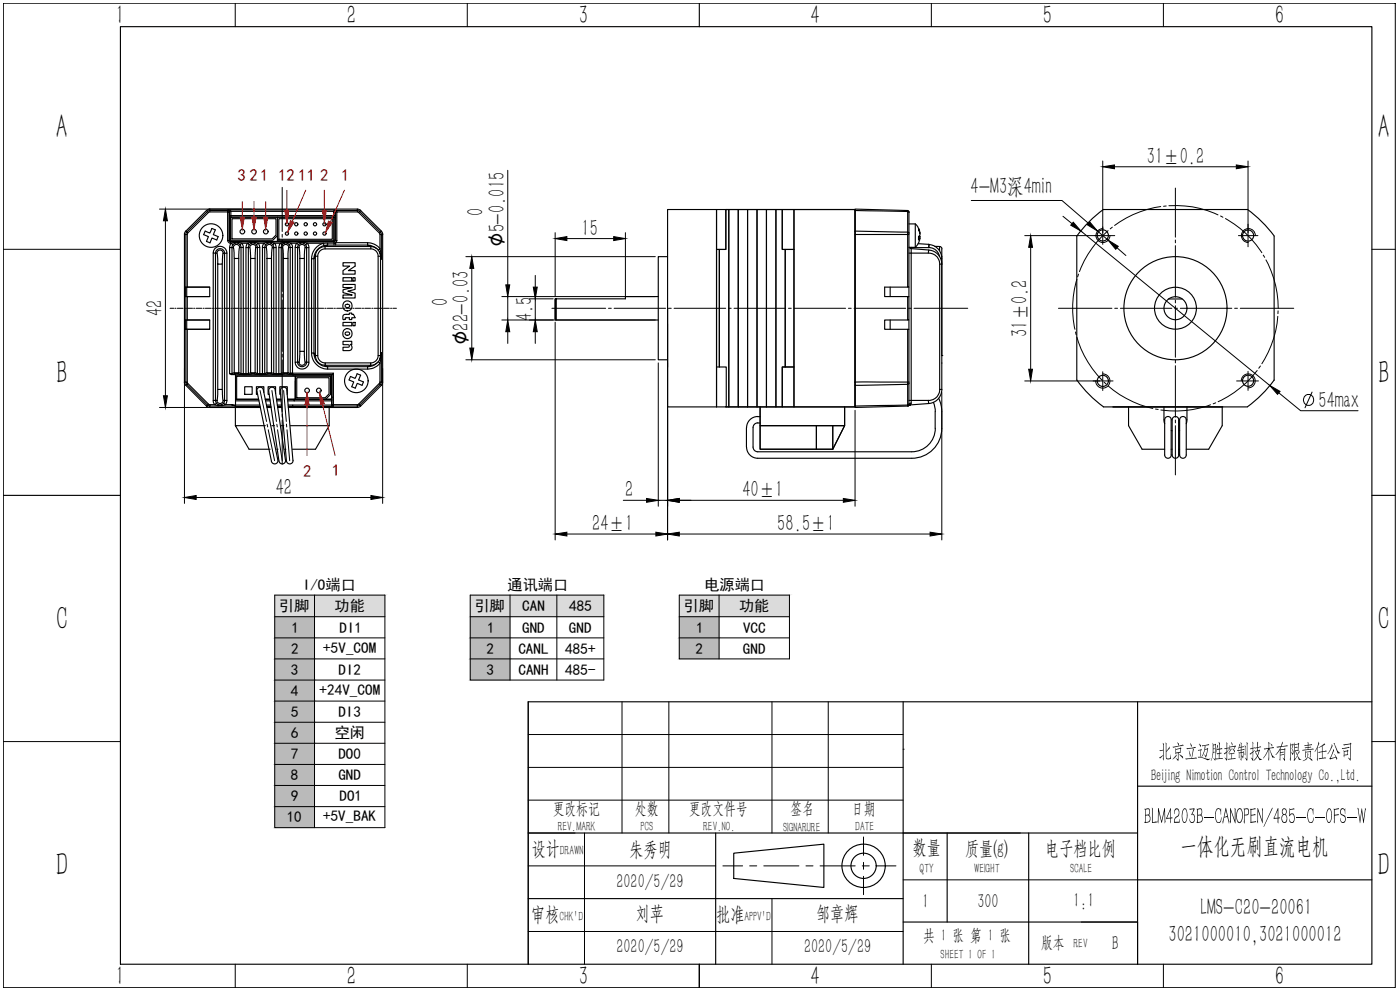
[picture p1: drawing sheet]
<svg xmlns="http://www.w3.org/2000/svg" width="420mm" height="297mm" viewBox="0 0 420 297" stroke-linecap="round" stroke-linejoin="round" font-family="sans-serif">
<!-- layer: VhF -->
<g fill="none" stroke="#000" stroke-width=".34">
<path d="M36.1 8h375.6v281.3h-375.6zM209.9 1v7M1 148.6h35.1M411.7 148.6h7M271 210.6v78.7M341.4 210.6v78.7M411.7 210.6h-253.2v78.7M341.4 235.9h70.3M158.5 249.9h182.9M214.8 249.9v39.4M220.2 256l27.1-2.7v13l-27.1-2.7zM284.3 249.9v26.7"/>
<path d="M308.7 249.9v39.4M158.5 269.6h112.5M271 276.6h70.4M341.4 264h70.3M209.9 289.3v7"/>
<circle cx="259.2" cy="259.8" r="6.5"/>
<circle cx="259.2" cy="259.8" r="3.8"/>
</g>
<g fill="none" stroke="#000" stroke-width=".3">
<path d="M1 1h417.7v295.3h-417.7zM70.6 1v7M140.2 1v7M279.5 1v7M349.2 1v7M1 74.8h35.1M411.7 74.8h7M158.5 210.6v78.7M186.7 210.6v39.3M200.7 210.6v39.3M231.7 210.6v39.3M248.6 210.6v39.3"/>
<path d="M1 222.5h35.1M158.5 230.3h112.5M158.5 220.4h112.5M271 224.8h.1M411.7 222.5h7M158.5 249.9h14.1M158.5 240.1h112.5M158.5 259.8h56.3M175.4 249.9v39.4M216.9 259.8h6M225 259.8h2.1M229.2 259.8h10.6"/>
<path d="M241.9 259.8h2.1M246.1 259.8h10.6M258.8 259.8h2.1M259.2 251.1v5.5M259.2 258.7v2.1M263 259.8h5.9M271 249.9h35.2M389 245.2h3M394.6 245.2h2.9M404.2 245.2h3M158.5 279.5h112.5M231.7 269.6v19.7"/>
<path d="M259.2 262.9v5.5M271 264h70.4M324.5 276.6h16.9v12.7M70.6 289.3v7M140.2 289.3v7M279.5 289.3v7M349.2 289.3v7"/>
</g>
<g fill="#000">
<path d="M392.8 242.8a.65 .65 0 0 1 .7-.3 .65 .65 0 0 1 .5 .5l.2-.4v1.8l-.3-1.2a.68 .68 0 0 0-.9-.4 .68 .68 0 0 0-.4 .9l-.1 1.5 .3 1a.73 .73 0 0 0 .9 .4 .73 .73 0 0 0 .4-.9l.1-.5v1l-.4 .6-.6 .1-.4-.2-.5-1.8 .2-1.4zM400.2 242.7l1.4-.3 .3 .3-1.4 .3v1.5l1.1-.3 .2 .3-1.3 .2v2.4l-.2-.5zM402.4 242.8l.6-.3 .6 .5 .1-.5v1.8l-.2-1.1a.66 .66 0 0 0-.9-.3 .66 .66 0 0 0-.2 1l.2 .4 1.1 .6 .2 .7-.3 1-.7 .3-.6-.5-.1-1 .4 1.1a.85 .85 0 0 0 1.1-.4 .85 .85 0 0 0-.3-1.1l-1.2-.9zM407.4 242.4l.4 .3 .4 3.3 .4-3.4 .6 3.4 .4-3.6 .3 .4-.6 4.2-.6-3.5-.6 3.5z"/>
<path d="M395.7 224.3l1.7-1.2 .3 .2-.8 .5v1.6l1-.2 .3 .2-1.3 .2v1.8l.8-.2 .2 .3-1.8 .3-.3-.2 .9-.2v-1.7l-.9 .2-.2-.3 1.1-.1v-1.6zM395.7 222.5l.2 .6-.4 1-.1 4.3-.2-.6 .1-3.3-.8 1.1 .8-1.4z"/>
<path d="M399.7 223.4l.3 .5-1.6 2.4 .8-1.4zM400.2 224.7l.2 .6-1.1 2.2 .9-.2a.42 .42 0 0 0 .6-.2 .42 .42 0 0 0-.2-.6l-.1-.3 .8 1.3-.1 .5-.3-.7-1.7 .6-.2-.3 .5-.9zM400.3 222.9l.3 .2 .8 2.2 .8 .7-.7 .1z"/>
<path d="M402.7 224.5l2.1-.4 .2 .2-2.1 .4zM403.1 223.4l2.1-.3 .1-.3 .3 .3-.2 .3-.2 4.9-.6-.9 .6 .2v-4.3l-1.2 .2a.54 .54 0 0 1-.9-.1zM403.2 225l.2 .3 .9-.1 .1-.2 .3 .2-.3 1.1 .2 .2-1.1 .2-.1 .5-.2-.4zM403.5 225.6v.9l.8-.1 .1-1z"/>
<path d="M398.6 242.7a.82 .82 0 0 1 .8 .1 .82 .82 0 0 1 .3 .9v1.7l-.3 1.1a.64 .64 0 0 1-.9 .4 .64 .64 0 0 1-.3-.9l-.2-1.9zM398.7 242.8l-.5 1.4 .1 1.8a.56 .56 0 0 0 .6 .7 .56 .56 0 0 0 .5-.8l.2-1.1-.2-1.4a.54 .54 0 0 0-.7-.6z"/>
</g>
<g fill="none" stroke="#000" stroke-width=".34">
<path d="M55.4 70.4v44.4M55.7 69.5l.1-.2a.64 .64 0 0 1-.2 1.1 .51 .51 0 0 1 .1-.9zM56.2 70.4h-.4v15.7M61.6 69.3l1.4 .6 .6-1.4 1 .5-.6 1.4 1.5 .6-.4 1-1.5-.6-.6 1.5-1-.5 .6-1.4-1.5-.6zM62 63.2l.3-.3a.36 .36 0 0 1 .4-.2 .36 .36 0 0 1 .3 .2l-.1 .1a.64 .64 0 0 1-.9 .2zM62 63.2l-6.3 6.3M62.6 63.8l-.3-.3-6.3 6.1 .3 .3M62.8 62.7h44.5M64 75.9v44.2M64.5 74.6a2.06 2.06 0 0 1 2.3-.6 2.06 2.06 0 0 1 1.3 2h-.6a1.42 1.42 0 0 0-1.4-1.4 1.42 1.42 0 0 0-1.5 1.3h-.6zM65.1 75.9h-.4v44.2h.4M65.3 75.4a.96 .96 0 0 1 1.3-.2 .96 .96 0 0 1 .2 1.3l-.1 2.7h-1.4l-.2-3.3z"/>
<path d="M65.3 79.2v37.6M66.7 79.2v37.6M67 76h.4v44.1h-.4M68.1 76v44.1M68.3 63.2v.4h.4v8.6M68.3 63.2h-5.3v.4M68.3 63.2l.4 .4 .2-.1M68.4 72.2a.83 .83 0 0 0 .8 .8M68.4 63l-.1 .2M68.4 63h32.5M68.5 63l.4 .4M68.5 63l.8 .4"/>
<path d="M68.7 72.2h-.4v-8.6l-5.7 .1-6.4 6.5v15.9h6.7v2.9h-6.7v7h6.7v2.8h-6.7v15.9l6.4 6.6 1.8 .1-.2-.4a.46 .46 0 0 1-.2-.6 .46 .46 0 0 1 .5-.3h.2a1.38 1.38 0 0 0 1.7 1.4M68.8 72.2l.4 .4M68.9 63.4h.1M68.9 64.7v.7l.4-.3M68.9 63.5h.4v1.6M68.9 63.5v1.2M68.9 64.7h31.6M68.9 65.5l-.2 6.7M68.9 72l.4 .4M68.9 74.3v37.8l.6 .3h1.2v9.2M69 65.2h.2M69.2 73h.2l-.5 1.3h.7"/>
<path d="M69.2 72.6l.1-.2h30.8l.1 .2M69.3 63.4h.1M69.3 65.1h30.8l.4 .3M69.3 63.4l-.4 .1M69.3 63.4h30.8M69.6 74.3v37.8l.7-.3M69.6 74.3a1.42 1.42 0 0 1 1.4-1.4 1.42 1.42 0 0 1 1.5 1.4 .43 .43 0 0 0 .6-.3 .43 .43 0 0 0-.3-.6l-.2-.4h1.7l-.3 .4a.46 .46 0 0 0-.2 .7 .46 .46 0 0 0 .6 .2h.1M69.6 65.6h13.2v4.9l-1.1 1.2h-12.1zM69.6 74.3h.4M70.3 77.6v34.2M70.3 73.6a.99 .99 0 0 1 1.4 0 .99 .99 0 0 1 0 1.4v2.6h-1.4l-.3-3.3zM70.4 72.6h1.2"/>
<path d="M70.6 73v-.1a.78 .78 0 0 0-1.1 .2l.4 .3M71.4 73l.2-.3 1 .3-.6 .4M71.9 74.3h.4v37.8l-.6-.3v-34.2M73 74.3v38.1h.8v-38.1M74.5 74.3v37.8l.7-.3M74.5 74.3h.5M75.1 73.7a.95 .95 0 0 1 1.3-.2 .95 .95 0 0 1 .3 1.3l-.1 2.8h-1.4l-.2-3.3zM75.2 77.6v34.2M75.3 72.6h-6.1v.4M75.5 73a1.52 1.52 0 0 1 1.9 1.3h.1a.43 .43 0 0 0 .5-.3 .43 .43 0 0 0-.2-.6l-.3-.4h1.7l1-.3 .2 .3M75.5 73l-.8 .5-.2 .8M75.5 73v-.1a.78 .78 0 0 0-1.1 .2l.4 .3"/>
<path d="M76.3 73a.54 .54 0 0 1 .9-.1l.3 .1-.6 .4M76.5 72.6l-1.2 .1 4.9-.1M76.6 77.6v34.2M76.8 74.3h.4v37.8l-.6-.3M78 74.3v38.1h.8v-38.1M79.4 74.3v37.8l.7-.3M79.4 74.3a1.35 1.35 0 0 1 1.4-1.4 1.35 1.35 0 0 1 1.4 1.4h.7l-.5-1.3h1.7l-.4 1.3h.7M79.4 74.3h.5M79.7 73.4a.36 .36 0 0 0-.4-.3 .36 .36 0 0 0-.4 .3 .45 .45 0 0 0-.2 .6 .45 .45 0 0 0 .6 .3h.1M80 73.7a.97 .97 0 0 1 1.4-.2 .97 .97 0 0 1 .2 1.3l-.1 2.8h-1.4l-.2-3.3zM80.1 77.6v34.2M81.2 73v-.1a.78 .78 0 0 1 1.1 .2l-.4 .3"/>
<path d="M81.4 72.6l-1.2 .1 9.9-.1M81.5 77.6v34.2M81.7 74.3h.5v37.8l-.7-.3M82.9 74.3v38.1h.8v-38.1M83.3 65.2h-14.1v6.9h12.7l1.4-1.4M83.3 65.2h16.8v7h-16.8zM83.7 65.6h16v6.2h-16zM84.4 74.3v37.8l.6-.3v-34.2M84.4 74.3h.4M85 73.7a.91 .91 0 0 1 1.2-.3 .91 .91 0 0 1 .4 1.2l-.2 3h-1.4l-.2-3.3zM85.2 72.6h1.1M85.3 73a1.39 1.39 0 0 1 1.9 1.3h.1a.43 .43 0 0 0 .5-.3 .43 .43 0 0 0-.2-.6l-.2-.4 1.9-.1a.57 .57 0 0 1 .9 .1"/>
<path d="M85.3 73l-.7 .5-.2 .8M85.3 73a.57 .57 0 0 0-.9-.1l-.3 .1 .6 .4M86.1 73l.2-.3 1.1 .3-.6 .4M86.4 77.6v34.2l.7 .3M86.7 74.3h.4v37.7M87.8 74.3v37.7h-.7M88.6 74.3v34.4M89.7 74.3h-.4v34.4h.4M89.9 73.6a.94 .94 0 0 1 1.3-.1 .94 .94 0 0 1 .3 1.2l-.2 2.9h-1.3l-.3-3.3zM90 77.6v27.8M90.2 73a1.5 1.5 0 0 1 1.9 1.3h.1a.45 .45 0 0 0 .6-.3 .45 .45 0 0 0-.3-.6l-.2-.4h4.8a4.9 4.9 0 0 0-3.6 4.6h.7v28.3h-.7a4.8 4.8 0 0 0 4.8 4.8v-.7h12M90.2 73a1.46 1.46 0 0 0-.9 1.3h-.2a.44 .44 0 0 1-.6-.3 .44 .44 0 0 1 .3-.6 .38 .38 0 0 1 .3-.3 .38 .38 0 0 1 .4 .3h.1"/>
<path d="M91 73l.3-.3 1 .3-.6 .4M91.3 72.6l-1.2 .1 10.1-.1M91.3 77.6v27.8M91.6 74.3h.4v34.4h-.4M92.7 74.3v34.4M93.5 77.6v28.3M95.4 76.9h-.8v29.8l-.4-.8a4 4 0 0 0 4.1 4.1l-.7-.4M100.1 63.4l.4 .1M100.1 65.2h.2M100.1 63.4h.1M100.2 73.5v-.6l.5-.1v.7M100.2 72.6v.3h-1.9"/>
<path d="M100.5 65.8v6.2l.2 .2M100.5 65.5v.3M100.5 63.5h-.4v1.6M100.5 63.5v1.2M100.5 64.7v.7M100.5 72l-.4 .4M100.6 63.4h.1M100.7 72.2h.4M100.7 72.2l-.4 .4M100.9 63l.2 .2M100.9 63l-.8 .4M100.9 63l-.4 .4"/>
<path d="M101.1 63.2v.4h-.4v8.6M101.1 63.2h6.2l-.1-.3a.58 .58 0 0 1 1 .3l-.3 .3-.6-.3v.4M101.1 72.2l-.3 .6h9.5M101.1 63.2l-.4 .4-.2-.1M102.9 78.8h3.7v1l-2.1 1.4h2.1v1.1h-3.7v-1.1l2-1.4h-2zM107.6 63.8l.3-.3 6.3 6.1 .1-.1a.41 .41 0 0 1 .5 .1 .41 .41 0 0 1 0 .5v.3v-.2M108.1 63l6.4 6.3M111.3 74.7v-.7a3.1 3.1 0 0 1 3 3.3l.2 .4M112.9 74.5l-1.7-.9-.9-.1 1 .5h-13.7l.7-.5a4.1 4.1 0 0 0-4.1 4.1l.4-.7a2.96 2.96 0 0 1 3-2.9v.7M112.9 74.5l.2 .1M113.5 76.9h.7v29.8l.3-.9M113.5 75.1l.5-.5 .5 3.1"/>
<path d="M113.8 75.5l.2 .4M113.9 69.9l.3-.3 .3 .7-.5 .1v4.2a4.9 4.9 0 0 0-3.7-1.8v.7h-12v-.6h-.6l-.6 .1 .1 .7M113.9 75.8l.6 1.9M114 70.4l-.1-.5-6.3-6.2-6.5-.1v8.6M114.5 77.7v-7.3h.3v44.2h-.3v-8.8M200.3 77h-2.7v31h2.7M215 74.8h2.8v-11.9h38.8v59.2h-38.8M215 62.9v59.2M215.9 74.8v35.3M218 62.9h-17.7v59.2h17.7v-12h-2.8M218.7 62.9v59.2M221.6 62.9v59.2"/>
<path d="M224.4 62.9v59.2M227.2 62.9v59.2M230 62.9v59.2M232.9 62.9v59.2M234.8 62.9v11.9h3.5M235.7 74.8v35.3M238.3 62.9v59.2M256.6 69.3l15.8 .3v.8h-15.8zM256.6 69.3v-6.1l15.8 .3v6.1l.4 .3M256.6 63.2v-.5l15.8 .5v.3M256.6 70.4v44.2M272.4 63.2l.4 .4v6.3"/>
<path d="M272.4 63.4l.4 .3M272.8 69.9v.5h-.4v15.7h-6.9v2.9h6.9v7h-6.9v2.8h6.9v15.8h.4M272.8 70.4v15.7h-.4M272.8 75.9h.7M272.8 74.2h1.9M272.8 67.2h1.9v7M272.9 74.2l.6 .4M272.9 74.3h5.9v-1v.3a.52 .52 0 0 0 0 .6 .52 .52 0 0 0 .6 .2l1.1 .4a3.8 3.8 0 0 1 1.5 2.1M273.5 74.6l5.3 .4a4.2 4.2 0 0 1 3.8 4.2M273.5 75.9h5.1a3.3 3.3 0 0 1 3.4 3.3v37.6a3.3 3.3 0 0 1-3.4 3.3M273.5 74.6v1.3M273.5 74.2v.4"/>
<path d="M273.5 75.9v44.2h5.1M274.7 67.2l1 1.3M275.5 73.1l3.3 .2a4.2 4.2 0 0 1 3.8 4.3v1.6M275.7 71.4h.4l-.1 .8M275.7 71h.4M275.7 68.7l.3 .5M275.9 72.2l-.5 1.1-.7 .9M276 70.7l.1 .3-.1 .4M276 69.9l-.3-1.4 .2 1a1.03 1.03 0 0 1-.2 1.5v1l.4-.6M278.8 75l-.2 .9M280.5 73.9l1.5 .1M282 79.2h.6"/>
<path d="M282.3 77.6h.3M282.6 76.9h.1M282.6 74.7v2.2M282.6 76.9v39.9M282.7 74.7l-.2-.5-.5-.2v1.2M55.6 86.1v2.9M55.6 96v2.8M55.6 86.1h.1M55.6 89h.1M55.6 96h.1M55.6 98.8h.1M55.8 98.8v15.8h-.2a.49 .49 0 0 0-.3 .5 .49 .49 0 0 0 .4 .4l.1 .1 .2-.3-.2-.7h.4"/>
<path d="M55.8 89v7M56 96h-.4v2.8h.4M56 86.1h-.4v2.9h.4M62.9 96h-6.9v2.8h6.9M62.9 86.1h-6.9v2.9h6.9M102.9 96.7h2.7v1h-2.7zM102.9 85.3h3.7v1.5l-2.2 .6 2.2 .6v1.4h-3.7v-.9h2.8l-2.8-.7v-.8l2.8-.7h-2.8zM102.9 83.3h2.7v1h-2.7zM103 94.6l.6-.3h1.2v-.4h.8v.4h.5l.5 1h-1v.6h-.8v-.6h-1.1v.5l-.7 .1zM103.6 91.5a.67 .67 0 0 1 .9-.3 .67 .67 0 0 1 .3 .9 .69 .69 0 0 1-.8 .2 .69 .69 0 0 1-.4-.8zM103.7 99.7a.66 .66 0 0 1 .9-.1 .66 .66 0 0 1 .2 .8 .65 .65 0 0 1-.8 .2 .65 .65 0 0 1-.3-.9zM105.9 96.7h.7v1h-.7z"/>
<path d="M105.9 83.3h.7v1h-.7zM166.6 89.7v6.1l.3 .2h30.7M166.9 89.7v6.3M197.6 89h-9.9v.7h-21.1v6.1l.3 .2v-6.3M200.3 92.5v17.6M267.2 86.1v2.9M267.2 96v2.8M272.4 98.8h.4v15.8M272.4 89h.4v7h-.4M272.8 86.1v2.9M272.8 96v2.8M55.8 115.6l6.3 6.3"/>
<path d="M56.3 115l-.3 .3 6.3 6.2-.2 .2a.41 .41 0 0 0 .1 .4 .41 .41 0 0 0 .5 .1l.3 .1M65.3 116.8h1.4l.1 2.4a1.25 1.25 0 0 1-.4 1.8 .86 .86 0 0 1-1-.2 .86 .86 0 0 1-.2-1zM68.9 112.1h.7l.3 .2h-.3M70.3 111.8l.3 .3h.8M70.3 111.9h1.4M70.6 112.1l-.7 .3M70.7 119.8h6.9M71.4 112.1l.6 .3M71.7 111.8l-.3 .3M72 112.3l1 .1M73.4 116h2.3v2.3h-2.3zM74.5 112.1h-2.2l-.2 .3"/>
<path d="M74.6 112.1l.3 .3M75.2 111.9h1.4M75.3 111.8l.2 .3M75.5 112.1l-1.7 .3M76.3 112.1l.6 .3M76.6 111.8l-.2 .3h-.9M77 112.4l.2-.3h2.3l.3 .3M77 112.3l1 .1M77.1 117.4l4.4 21a.99 .99 0 0 0 1.1 .8 .99 .99 0 0 0 .8-1.2M79 117l4.4 21M79 117a.99 .99 0 0 0-1.1-.8 .99 .99 0 0 0-.8 1.2M79.2 117.8v-1.8h-2.3v2.3h.4"/>
<path d="M79.6 119.8h1.4M79.8 112.3l-1 .1M80.1 111.9h1.4M80.2 111.8l.2 .3h.8l.3-.3M80.4 112.1l-.7 .3M80.8 116.6a.99 .99 0 0 1 1.1-.4 .99 .99 0 0 1 .7 .8l3.1 21.1a1 1 0 0 1-.8 1.1 1 1 0 0 1-1.2-.9l-3.1-21zM81.2 112.1l.7 .3M81.9 112.3l1 .1M82.7 118.1v-2.1h-2.2v2.3h.3M83 119.8h1.4M83.7 112.1h-1.5l-.3 .3M83.7 112.1h.7l.3 .2-1 .1"/>
<path d="M84.2 118.3h-.2v-2.3h2.2v2.3M85.1 111.8l.3 .3h.8M85.1 111.9h1.4M85.3 112.1l-.6 .3M86.1 117.1l1.9 21a.99 .99 0 0 1-1 1.1 .99 .99 0 0 1-1-.9l-1.9-21M86.1 117.1a.99 .99 0 0 0-1-.9 .99 .99 0 0 0-1 1M86.1 112.1l.7 .3M86.3 119.8h13.2M86.4 111.8l-.2 .3M86.8 112.3l1.1 .1M87.1 112.1l-.3 .3M87.1 112h.1"/>
<path d="M87.1 112.1h.7M87.7 112l-.6 .1M87.7 112.1h.2M87.8 112.1v.3M87.8 112.1h-.1M87.8 112.1l.1 .3M87.8 112h12.3v9.4h7.4l6.5-6.8M87.9 112.4h11.7l-28.9 .1h28.8M88 119.8l.3 .3M88.6 108.7h.6a1.46 1.46 0 0 0 1.5 1.3 1.46 1.46 0 0 0 1.4-1.3h.6a2.05 2.05 0 0 1-2.1 2 2.05 2.05 0 0 1-2-2zM88.6 112.9v6.9h-2.3M88.6 112.9h-17.6v6.9"/>
<path d="M88.6 112.9v6.9h10.9M88.6 112.9h10.6v5.5l-1.4 1.4h-9.2v-5.5M89.1 113.3h9.6v4.9l-1.1 1.1h-8.5zM90 105.4h1.3l.1 2.3a1.4 1.4 0 0 1-.2 1.7 .93 .93 0 0 1-1.2-.1 .93 .93 0 0 1-.1-1.1zM95.4 106.7h-.8a2.89 2.89 0 0 0 3 2.9M97.6 108.9h13.7v.7h-13.7zM97.6 108.9a2.17 2.17 0 0 1-2.2-2.2v-29.8a2.17 2.17 0 0 1 2.2-2.2h13.7a2.17 2.17 0 0 1 2.2 2.2v29.8a2.17 2.17 0 0 1-2.2 2.2M98.3 110.7h12M99.5 112.5v7.6M99.5 112.5v6.7M99.6 119.1v1.1M100.1 112l-.5 .4v9"/>
<path d="M102.9 102.4h2.7v.9h-.5a.99 .99 0 0 1 .5 1.2 .99 .99 0 0 1-1 .7h-1.7v-1h1.6l.3-.3-.3-.5h-1.6zM105.2 112.9l1.4 .6 .6-1.4 1 .5-.6 1.4 1.5 .6-.4 1-1.5-.6-.6 1.5-1-.5 .6-1.4-1.4-.6zM110.3 110v.7a4.9 4.9 0 0 0 3.7-1.7v5.6M113.1 108.9l-1.4 .9-1.4 .2M113.5 106.7h.7a2.96 2.96 0 0 1-2.9 2.9l-1 .4M113.9 115l.3 .3-6.3 6.2-.3-.3M114 107.7l-.1 .3M114 114.6h.5l-.3 .7 .1 .2a.58 .58 0 0 0 .5-.9M114.5 105.8l-.6 2M114.5 105.8l-.5 3.2-.5-.5M114.5 115.5l-6.3 6.3M238.3 110.1h-3.5v12"/>
<path d="M256.6 114.6h15.8v.7l-15.8 .3zM272.4 115.3v6.2l-3.9 .1-11.9 .2v-6.2M272.8 114.6v.4M272.8 115v6.4M272.8 115l-.4 .3M281.7 119.5l.6 1.7 .3 1.7a29.2 29.2 0 0 1-.3 8 9 9 0 0 1-8.7 6.6h-46.2a3.4 3.4 0 0 1-3.3-3.4l-.1-5.7M282 116.8h.6M282.6 116.8a4.2 4.2 0 0 1-3.8 4.3M62.6 121.2l-.3 .3 .7 .3v.5M63 121.4v.4h2.4M63 122.3h15.1M65 121l-.6 .4 1 .3 .2-.2"/>
<path d="M67.1 121l.4 .3a.78 .78 0 0 1-1.1 .2M69.4 121.4h-1.8l.3-.5a.45 .45 0 0 0 .2-.5 .45 .45 0 0 0-.6-.3h-.1a1.58 1.58 0 0 1-1 1.4M70.4 121.6l.3 .1zM70.4 121.6l-1-.2 1 .3v.1M70.6 122.3v5.4M70.7 121.7l-4.1 .1v-.1h-1.2v.1h1.2M70.7 121.8l7.3 .2M70.7 120.3h7M70.7 121.5h7.3M79.6 127.7h-9l4.1 7.1h6.4M79.7 120.3h1.4M80 121.5h1.2"/>
<path d="M80.1 122h1.2M80.1 122.3h1.3M81.6 127.7h.8M83 120.3h1.4M83.1 134.8h.3M83.2 121.5h1.3M83.3 122h1.2M83.3 122.3h1.3M84.4 127.7h.8M85.4 134.8h.4M86.3 120.3h13.2v1.2M86.5 121.5h1.4v.5"/>
<path d="M86.5 122.3h20.8M87.2 127.7h11.6M87.9 121.5h11.6M88.3 120.1v.1M98.8 122.3v5.4l-4.1 7.1h-6.9M99.5 121.5l.5 .5M99.6 121.5h.1M99.6 121.4h.5v.4h7.2v-.4M99.6 121.4l-.1 .1M99.7 121.4l.4 .4M100.1 121.8l-13.6 .2M107.3 121.8l.6-.3 .2 .2a.61 .61 0 0 1-.8 .6z"/>
<path d="M107.4 122.2l-.1 .1M227.4 126.9h.7M228.1 122.1v12.7h21.8v-7.1M228.1 125a3.4 3.4 0 0 0-4 3.3M245 127.7v7.1M253.5 122.1v5.6h-25.4M253.5 127.7l-3.6 7.1M272.4 121.5v.3l-15.8 .5v-.5M272.7 121.7h.1M272.8 121.4l-.4 .4 .3-.1M272.8 120.1a.53 .53 0 0 1 .8 .4 .53 .53 0 0 1-.6 .6l-.2 .3M272.8 121.2l-.4 .3"/>
<path d="M273.1 121.5l-.4 .2M273.2 121.5h.1M273.2 121.5h-.1M273.5 121l-.3 .5-.5 .2M278.6 120.1l.2 1M278.8 121.1l-5.7 .4M280.1 120.7l.5 1.4 .1 1.4a14.1 14.1 0 0 1-.7 8 7 7 0 0 1-6.4 4.1h-46.2a1.42 1.42 0 0 1-1.4-1.5v-5.8a1.42 1.42 0 0 1 1.4-1.4M338.7 122.1v5.6l4.1 7.1h6.7M349.3 122.1v3.9l.2 1.2M349.5 136.5v-10.5a.99 .99 0 0 1 1-1 .99 .99 0 0 1 1 1v10.5M349.5 136.5a.99 .99 0 0 0 1 1 .99 .99 0 0 0 1-1M351.5 134.8h.3"/>
<path d="M351.5 129.2l.3 .1M351.8 136.5v-10.5a.99 .99 0 0 1 1-1 .99 .99 0 0 1 1 1l-.1 10.5M351.8 136.5a.99 .99 0 0 0 1 1 .99 .99 0 0 0 1-1M353.7 134.8h.3M354 136.5v-10.5a.99 .99 0 0 1 1-1 .99 .99 0 0 1 1 1v10.5M354 136.5a.99 .99 0 0 0 1 1 .99 .99 0 0 0 1-1M354 129.2l-.2 .1M356.2 122.1v3.9l-.2 1.2M366.8 122.1v5.6l-4.1 7.1h-6.7"/>
<circle cx="63.3" cy="70.7" r="3.5"/>
<circle cx="72.7" cy="69.5" r=".7"/>
<circle cx="76.2" cy="69.5" r=".7"/>
<circle cx="79.8" cy="69.5" r=".7"/>
<circle cx="86.1" cy="67.3" r=".49"/>
<circle cx="86.1" cy="70.1" r=".49"/>
<circle cx="88.9" cy="67.3" r=".49"/>
<circle cx="88.9" cy="70.1" r=".49"/>
<circle cx="91.7" cy="67.3" r=".49"/>
<circle cx="91.7" cy="70.1" r=".49"/>
<circle cx="94.5" cy="70.1" r=".49"/>
<circle cx="94.5" cy="67.3" r=".49"/>
<circle cx="97.4" cy="67.3" r=".49"/>
<circle cx="97.4" cy="70.1" r=".49"/>
<circle cx="104.3" cy="91.8" r="1.47"/>
<circle cx="92.2" cy="117.2" r=".7"/>
<circle cx="95.7" cy="117.2" r=".7"/>
<circle cx="104.3" cy="100.1" r="1.47"/>
<circle cx="106.9" cy="114.3" r="3.5"/>
</g>
<!-- layer: 0 -->
<g fill="none" stroke="#000" stroke-width=".34">
<path d="M323.2 70.9v43.2M331.1 62.9h43.2M331.2 62.8a36.5 36.5 0 0 0-8 8M374.4 62.8l3.9 3.4 4.1 4.6M382.4 70.9v43.2M350.6 89.7h4.2M323.2 114a35.3 35.3 0 0 0 8 8.1M382.4 114a36.9 36.9 0 0 1-8 8.1M331.1 122.1h43.2"/>
<circle cx="331" cy="70.6" r="1.67"/>
<circle cx="374.6" cy="70.7" r="1.67"/>
<circle cx="352.8" cy="92.5" r="15.5"/>
<circle cx="352.8" cy="92.5" r="6.3"/>
<circle cx="352.8" cy="92.5" r="3.5"/>
<circle cx="331" cy="114.3" r="1.67"/>
<circle cx="374.6" cy="114.2" r="1.67"/>
</g>
<g fill="none" stroke="#000" stroke-width=".3">
<path d="M331 68.6a2.1 2.1 0 0 0-2.1 2.1 2.1 2.1 0 0 0 2.1 2.1 2.1 2.1 0 0 0 2.1-2.1M376.8 70.7a2.1 2.1 0 0 0-2.1-2.1 2.1 2.1 0 0 0-2.1 2 2.1 2.1 0 0 0 2 2.2M51 92.5h1.1M52.5 92.5h.3M53.2 92.5h1.7M55.3 92.5h.4M56 92.5h1.8M58.1 92.5h.3M58.8 92.5h1.8M60.9 92.5h.4M61.6 92.5h1.8M63.7 92.5h.4"/>
<path d="M64.5 92.5h1.7M66.5 92.5h.4M67.3 92.5h1.7M69.4 92.5h.3M70 92.5h1.8M72.2 92.5h.3M72.9 92.5h1.7M75 92.5h.3M75.7 92.5h1.8M77.8 92.5h.4M78.5 92.5h1.7M80.6 92.5h.4"/>
<path d="M81.3 92.5h1.8M83.4 92.5h.4M84.1 92.5h1.8M86.3 92.5h.3M86.9 92.5h1.8M89.1 92.5h.3M89.8 92.5h1.7M91.9 92.5h.3M92.6 92.5h1.7M94.7 92.5h.3M95.4 92.5h1.7M97.5 92.5h.4"/>
<path d="M98.2 92.5h1.8M100.3 92.5h.4M101 92.5h1.8M103.1 92.5h.4M103.8 92.5h1.8M105.9 92.5h.4M106.6 92.5h1.8M108.7 92.5h.4M109.5 92.5h1.7M111.6 92.5h.3M112.3 92.5h1.7M114.4 92.5h.4"/>
<path d="M115.1 92.5h1.7M117.2 92.5h.3M117.9 92.5h1.1M331 112.2a2.14 2.14 0 0 1 2.1 2.1 2.14 2.14 0 0 1-2.2 2.2 2.14 2.14 0 0 1-2.1-2.2M372.5 114.3a2.1 2.1 0 0 1 2.1-2.1 2.1 2.1 0 0 1 2.1 2.1 2.1 2.1 0 0 1-2.1 2.1M334 122.1h33"/>
</g>
<g fill="none" stroke="#000" stroke-width=".3">
<path d="M84.7 56.2v13.3M352.7 56.4v14.8M84.7 70.3v.9M84.7 72v15.5M328.6 70.7h5.9M330.9 68.1v5.2M332.6 69.2a30.7 30.7 0 0 0-8.6 12.3M333.8 68.2l-.6 .5M348.3 62a31 31 0 0 0-13.8 5.6M350 61.8l-.8 .1M350.8 61.7a29.5 29.5 0 0 1 14.7 2.8M352.7 72v.9"/>
<path d="M352.7 73.7v15.5M366.3 64.8l.7 .4M367.8 65.6a30.8 30.8 0 0 1 10.9 10.2M371.7 70.7h5.8M374.6 67.3v6.7M379.1 76.5l.4 .7M379.9 78a30.6 30.6 0 0 1 3.7 14.5M84.7 88.3v.9M84.7 90v15.5M165.6 92.5h16.2M182.6 92.5h.9M184.3 92.5h15.5"/>
<path d="M200.6 92.5h.9M202.3 92.5h15.5M218.6 92.5h.8M220.3 92.5h15.5M236.6 92.5h.9M238.3 92.5h15.5M254.6 92.5h.9M256.3 92.5h15.5M272.6 92.5h.9M274.3 92.5h16.1M317.7 92.5h16M322.8 99.6l.1 .8"/>
<path d="M323.2 83.8a29.4 29.4 0 0 0-.6 15M323.7 82.3l-.3 .8M334.5 92.5h.9M336.2 92.5h15.5M352.5 92.5h.9M352.7 90v.9M352.7 91.7v15.5M354.2 92.5h15.5M370.5 92.5h.9M372.2 92.5h16.1M383.5 94.9a30.4 30.4 0 0 1-4.8 14.2M383.6 93.3l-.1 .8"/>
<path d="M78 117.2l2 9.2M81.6 117.2l1.4 9.2M84.7 106.3v.8M84.7 108v15.5M85.1 117.2l.8 9.2M323.2 101.2a30.9 30.9 0 0 0 7.6 12.9M328.1 114.3h5.9M330.9 111.5v5.7M331.4 114.7l.6 .5M332.6 115.8a31.3 31.3 0 0 0 13.4 6.8M352.7 108v.9M352.7 109.7v15.5"/>
<path d="M371.1 114.3h6.6M374.6 111.4v5.7M377.3 111.2a31.6 31.6 0 0 1-11.7 9.3M378.3 109.8l-.5 .7M80.2 127.3l.1 .8M80.5 128.9l1.9 9.3M83.1 127.3l.1 .8M83.3 128.9l1.4 9.3M84.7 124.3v.9M84.7 126v13.3M86 127.3v.8M86.1 128.9l.8 9.3"/>
<path d="M346.8 122.7l.8 .2M352.7 126v.9M352.7 127.7v14.8M363.3 121.5a30.9 30.9 0 0 1-14.9 1.5M364.9 120.9l-.8 .3"/>
</g>
<g fill="#000">
<circle cx="87.8" cy="112.5" r=".17"/>
<circle cx="99.5" cy="119.2" r=".17"/>
<circle cx="282.6" cy="106.7" r=".17"/>
</g>
<g fill="none" stroke="#000" stroke-width=".3">
<path d="M152.4 51.1v34.4M330.9 48.3v21.5M334.5 50h36.5M374.6 48.3v21.5M47.9 62.7h27.6M49.6 66.3v52.4M139.8 77h56.9M166.6 69.8v19M170.1 71.6h14.1M187.7 69.8v19M291.5 60.2h27.2l8 6.8M307.5 70.7h22.6"/>
<path d="M309.3 74.2v36.6M319 64.9l2.7 2.2M324.4 69.3l56.7 46.4M329.3 69.3l3.3 2.8M335.2 74.3l2.7 2.4M141.6 80.5v23.9M150.6 96h46.1M150.6 89h46.1M152.4 89v7M152.4 99.5v3.5M158.9 89.7h7.1M160.6 82.6v3.5"/>
<path d="M160.6 89.7v6.3M160.6 99.5v3.5M166.6 96.6v65.4M200.3 97.2v64.8M55.4 110.5v40.5M114.8 110.5v40.5M139.8 108h56.9M197.6 108.9v43M282.6 117.7v44.3M307.5 114.3h22.6M383.8 117.9l6.5 5.3h17.3M393.8 117.6l-2.1 4.7"/>
<path d="M47.9 122.3h27.6M256.6 123.1v28.8M58.9 149.3h52.4M187.1 150.1h6.9M197.6 150.1h2.7M203.9 150.1h49.2M170.1 160.2h26.7M203.9 160.2h75.2"/>
<circle cx="392.7" cy="120" r="1.63"/>
</g>
<g fill="#000" stroke="#000" stroke-width=".3">
<path d="M330.9 50l3.6-.5v1.1zM371 49.5l3.6 .5-3.6 .6zM49.6 62.7l.6 3.6h-1.1zM166.6 71.6l3.5-.6v1.2zM184.2 71l3.5 .6-3.5 .6zM309.3 70.7l.6 3.5h-1.2zM322.1 66.7l2.3 2.6-3.1-1.7zM327.1 66.6l2.2 2.7-3-1.9zM332.6 72.1l3 1.8-.8 .9zM141.6 77l.6 3.5h-1.2zM152.4 96l.6 3.5h-1.2zM151.8 85.5h1.2l-.6 3.5z"/>
<path d="M160 86.1h1.2l-.6 3.6zM160.6 96l.6 3.5h-1.2zM49.1 118.7h1.1l-.6 3.6zM141 104.4h1.2l-.6 3.6zM308.7 110.8h1.2l-.6 3.5zM381.1 115.7l3.1 1.7-.8 .9zM55.4 149.3l3.5-.6v1.2zM111.3 148.7l3.5 .6-3.5 .6zM166.6 160.2l3.5-.5v1.1zM194 149.6l3.6 .5-3.6 .6zM196.8 159.7l3.5 .5-3.5 .6zM200.3 150.1l3.6-.5v1.1z"/>
<path d="M200.3 160.2l3.6-.5v1.1zM253.1 149.6l3.5 .5-3.5 .6zM279.1 159.7l3.5 .5-3.5 .6z"/>
</g>
<g fill="#dbdbdb" stroke="#dbdbdb" stroke-width=".3">
<path d="M141.1 178.6h12l-12 6.4zM141.1 185h12v-6.4z"/>
<path d="M153.1 178.6h14l-14 6.4zM153.1 185h14v-6.4z"/>
<path d="M167.1 178.6h14.1l-14.1 6.4zM167.1 185h14.1v-6.4z"/>
<path d="M203.9 178.6h11.9l-11.9 6.4zM203.9 185h11.9v-6.4z"/>
<path d="M215.8 178.6h21.1l-21.1 6.4zM215.8 185h21.1v-6.4z"/>
<path d="M82.5 178.6h11.9l-11.9 6.4zM82.5 185h11.9v-6.4z"/>
<path d="M94.4 178.6h21.1l-21.1 6.4zM94.4 185h21.1v-6.4z"/>
</g>
<g fill="#bababa" stroke="#bababa" stroke-width=".3">
<path d="M141.1 185h12l-12 6.4zM141.1 191.4h12v-6.4zM141.1 191.4h12l-12 6.3zM141.1 197.7h12v-6.3zM141.1 197.7h12l-12 6.3zM141.1 204h12v-6.3z"/>
<path d="M203.9 185h11.9l-11.9 6.4zM203.9 191.4h11.9v-6.4zM203.9 191.4h11.9l-11.9 6.3zM203.9 197.7h11.9v-6.3z"/>
<path d="M82.5 185h11.9l-11.9 6.4zM82.5 191.4h11.9v-6.4zM82.5 191.4h11.9l-11.9 6.3zM82.5 197.7h11.9v-6.3zM82.5 197.7h11.9l-11.9 6.3zM82.5 204h11.9v-6.3zM82.5 204h11.9l-11.9 6.4zM82.5 210.4h11.9v-6.4zM82.5 210.4h11.9l-11.9 6.3zM82.5 216.7h11.9v-6.3zM82.5 216.7h11.9l-11.9 6.3zM82.5 223h11.9v-6.3zM82.5 223h11.9l-11.9 6.4zM82.5 229.4h11.9v-6.4zM82.5 229.4h11.9l-11.9 6.3zM82.5 235.7h11.9v-6.3zM82.5 235.7h11.9l-11.9 6.3zM82.5 242h11.9v-6.3zM82.5 242h11.9l-11.9 6.3zM82.5 248.3h11.9v-6.3z"/>
</g>
<g fill="none" stroke="#000" stroke-width=".3">
<path d="M82.5 178.6h33v69.7h-33zM94.4 178.6v69.7M141.1 178.6h40.1v25.4h-40.1zM153.1 178.6v25.4M167.1 178.6v25.4M203.9 178.6h33v19.1h-33zM215.8 178.6v19.1M82.5 185h33M82.5 191.4h33M82.5 197.7h33M141.1 185h40.1M141.1 191.4h40.1"/>
<path d="M141.1 197.7h40.1M203.9 185h33M203.9 191.4h33M82.5 204h33M82.5 210.4h33M82.5 216.7h33M82.5 223h33M82.5 229.4h33M82.5 235.7h33M82.5 242h33"/>
</g>
<g fill="#f00" stroke="#f00" stroke-width=".3">
<path d="M79.2 65.3h1.1l-.6 3.5z"/>
<path d="M75.6 65.3h1.2l-.6 3.5z"/>
<path d="M72.1 65.3h1.2l-.6 3.5z"/>
<path d="M98.6 66.3l1.1 .5-2 3z"/>
<path d="M96.8 63.3h1.1l-.5 3.5z"/>
<path d="M87.2 66.2l1.1 .5-2 3z"/>
<path d="M85.5 63.3h1.2l-.6 3.5z"/>
<path d="M92.1 117.9l.6 3.5h-1.1z"/>
<path d="M95.9 117.8l1.5 3.3-1.2 .3z"/>
</g>
<path d="M86.1 57.1v6.2M91.8 57.1l-4.1 9.4M97.3 57.1l.1 6.2M103.4 57.1l-4.3 9.5M72.7 60.5v4.8M76.2 60.5v4.8M79.7 60.5v4.8M92.1 121.4v15.3M96.8 121.2l3.8 15.5" fill="none" stroke="#f00" stroke-width=".3"/>
<g font-size="10.1">
<text x="16.8" y="41.4">A</text>
<text x="413.5" y="41.4">A</text>
<text x="16.9" y="115.2">B</text>
<text x="413.6" y="115.2">B</text>
<text x="16.8" y="189.1">C</text>
<text x="413.5" y="189.1">C</text>
<text x="16.8" y="262.9">D</text>
<text x="413.5" y="262.9">D</text>
</g>
<g font-size="8.1">
<text x="34.7" y="7.3">1</text>
<text x="104.1" y="7.3">2</text>
<text x="173.7" y="7.3">3</text>
<text x="243.3" y="7.3">4</text>
<text x="313" y="7.3">5</text>
<text x="382.6" y="7.3">6</text>
<text x="34.7" y="295.7">1</text>
<text x="104.1" y="295.7">2</text>
<text x="173.7" y="295.7">3</text>
<text x="243.3" y="295.7">4</text>
<text x="313" y="295.7">5</text>
<text x="382.6" y="295.7">6</text>
</g>
<g font-size="7.6">
<text x="151.5" y="74" transform="rotate(-90 151.5 74)">∅5-0.015</text>
<text x="140.7" y="103.6" transform="rotate(-90 140.7 103.6)">∅22-0.03</text>
</g>
<g font-size="7.1">
<text x="344.2" y="49.1">31±0.2</text>
<text x="291.2" y="58.2">4-M3深4min</text>
<text x="145.1" y="64.7" transform="rotate(-90 145.1 64.7)">0</text>
<text x="174.5" y="70.7">15</text>
<text x="48.8" y="94.9" transform="rotate(-90 48.8 94.9)">42</text>
<text x="134.5" y="91.8" transform="rotate(-90 134.5 91.8)">0</text>
<text x="159.7" y="96.4" transform="rotate(-90 159.7 96.4)">4.5</text>
<text x="308.3" y="101.1" transform="rotate(-90 308.3 101.1)">31±0.2</text>
<text x="395.7" y="122.3">54max</text>
<text x="82.7" y="148.4">42</text>
<text x="187.6" y="149.3">2</text>
<text x="222.8" y="149.3">40±1</text>
<text x="177.7" y="159.4">24±1</text>
<text x="233.3" y="159.3">58.5±1</text>
<text x="343.2" y="247.3">BLM4203B-CANOPEN/485-C-0FS-W</text>
<text x="354.3" y="256.2">一体化无刷直流电机</text>
<text x="360.2" y="274.5">LMS-C20-20061</text>
<text x="350.7" y="282.7">3021000010,3021000012</text>
</g>
<g font-size="6">
<text x="347.5" y="227.3">北京立迈胜控制技术有限责任公司</text>
<text x="159.6" y="256.7">设计</text>
<text x="189" y="256.7">朱秀明</text>
<text x="273.9" y="256.2">数量</text>
<text x="289.7" y="256.4">质量(g)</text>
<text x="313.7" y="256.6">电子档比例</text>
<text x="185" y="266.5">2020/5/29</text>
<text x="276.8" y="272.5">1</text>
<text x="293.3" y="272.5">300</text>
<text x="322.1" y="272.1">1:1</text>
<text x="159.5" y="276.4">审核</text>
<text x="190.8" y="276.1">刘苹</text>
<text x="215" y="276.4">批准</text>
<text x="245" y="276.1">邹章辉</text>
<text x="185" y="286">2020/5/29</text>
<text x="241.3" y="286">2020/5/29</text>
<text x="333.7" y="285.1">B</text>
</g>
<g font-size="5.1" fill="#f00">
<text x="71.3" y="54.2">3</text>
<text x="74.8" y="54.2">21</text>
<text x="83.5" y="54.3">12</text>
<text x="89.5" y="54.2">11</text>
<text x="96.1" y="54.2">2</text>
<text x="102.4" y="54.2">1</text>
<text x="91" y="143">2</text>
<text x="99.6" y="143">1</text>
</g>
<g font-size="5">
<text x="345.3" y="234.4">Beijing Nimotion Control Technology Co.,Ltd.</text>
<text x="165.9" y="244.1">更改标记</text>
<text x="190.6" y="244.2">处数</text>
<text x="206.7" y="244.2">更改文件号</text>
<text x="237.3" y="244.3">签名</text>
<text x="255.7" y="244.1">日期</text>
<text x="277.1" y="282.4">共 1 张 第 1 张</text>
<text x="312.4" y="284.6">版本</text>
</g>
<g font-size="4.6">
<text x="90.9" y="177">I/O端口</text>
<text x="152.3" y="177">通讯端口</text>
<text x="211.4" y="177">电源端口</text>
<text x="83.7" y="183.4">引脚</text>
<text x="100.4" y="183.4">功能</text>
<text x="142.4" y="183.4">引脚</text>
<text x="156.7" y="183.4">CAN</text>
<text x="170.8" y="183.4">485</text>
<text x="205.1" y="183.4">引脚</text>
<text x="221.8" y="183.4">功能</text>
<text x="87.5" y="189.8">1</text>
<text x="101.9" y="189.8">DI1</text>
<text x="146.2" y="189.8">1</text>
<text x="156.7" y="189.8">GND</text>
<text x="170.8" y="189.8">GND</text>
<text x="208.9" y="189.8">1</text>
<text x="223" y="189.8">VCC</text>
<text x="87.4" y="196.1">2</text>
<text x="97" y="195.8">+5V_COM</text>
<text x="146" y="196.1">2</text>
<text x="155.6" y="196.1">CANL</text>
<text x="169.7" y="196.1">485+</text>
<text x="208.8" y="196.1">2</text>
<text x="223" y="196.1">GND</text>
<text x="87.3" y="202.4">3</text>
<text x="101.6" y="202.4">DI2</text>
<text x="146" y="202.4">3</text>
<text x="155.6" y="202.4">CANH</text>
<text x="169.7" y="202.4">485-</text>
<text x="87.3" y="208.8">4</text>
<text x="95.9" y="208.5">+24V_COM</text>
<text x="87.4" y="215.1">5</text>
<text x="101.5" y="215.1">DI3</text>
<text x="87.2" y="221.4">6</text>
<text x="100.5" y="221.5">空闲</text>
<text x="87.3" y="227.8">7</text>
<text x="101.5" y="227.8">DO0</text>
<text x="87.3" y="234.1">8</text>
<text x="101.5" y="234.1">GND</text>
<text x="87.4" y="240.4">9</text>
<text x="101.9" y="240.4">DO1</text>
<text x="86" y="246.8">10</text>
<text x="97" y="246.5">+5V_BAK</text>
</g>
<g font-size="4">
<text x="167.4" y="249.4">REV.MARK</text>
<text x="192.2" y="249.5">PCS</text>
<text x="211.1" y="249.4">REV.NO.</text>
<text x="235" y="249.6">SIGNARURE</text>
<text x="256.7" y="249.4">DATE</text>
<text x="168" y="256.7">DRAWN</text>
<text x="276" y="261.9">QTY</text>
<text x="292.3" y="262">WEIGHT</text>
<text x="321.1" y="262">SCALE</text>
<text x="167.9" y="276.4">CHK'D</text>
<text x="223.4" y="276.4">APPV'D</text>
<text x="282.3" y="287.6">SHEET 1 OF 1</text>
<text x="322.2" y="284.6">REV</text>
</g>
</svg>
